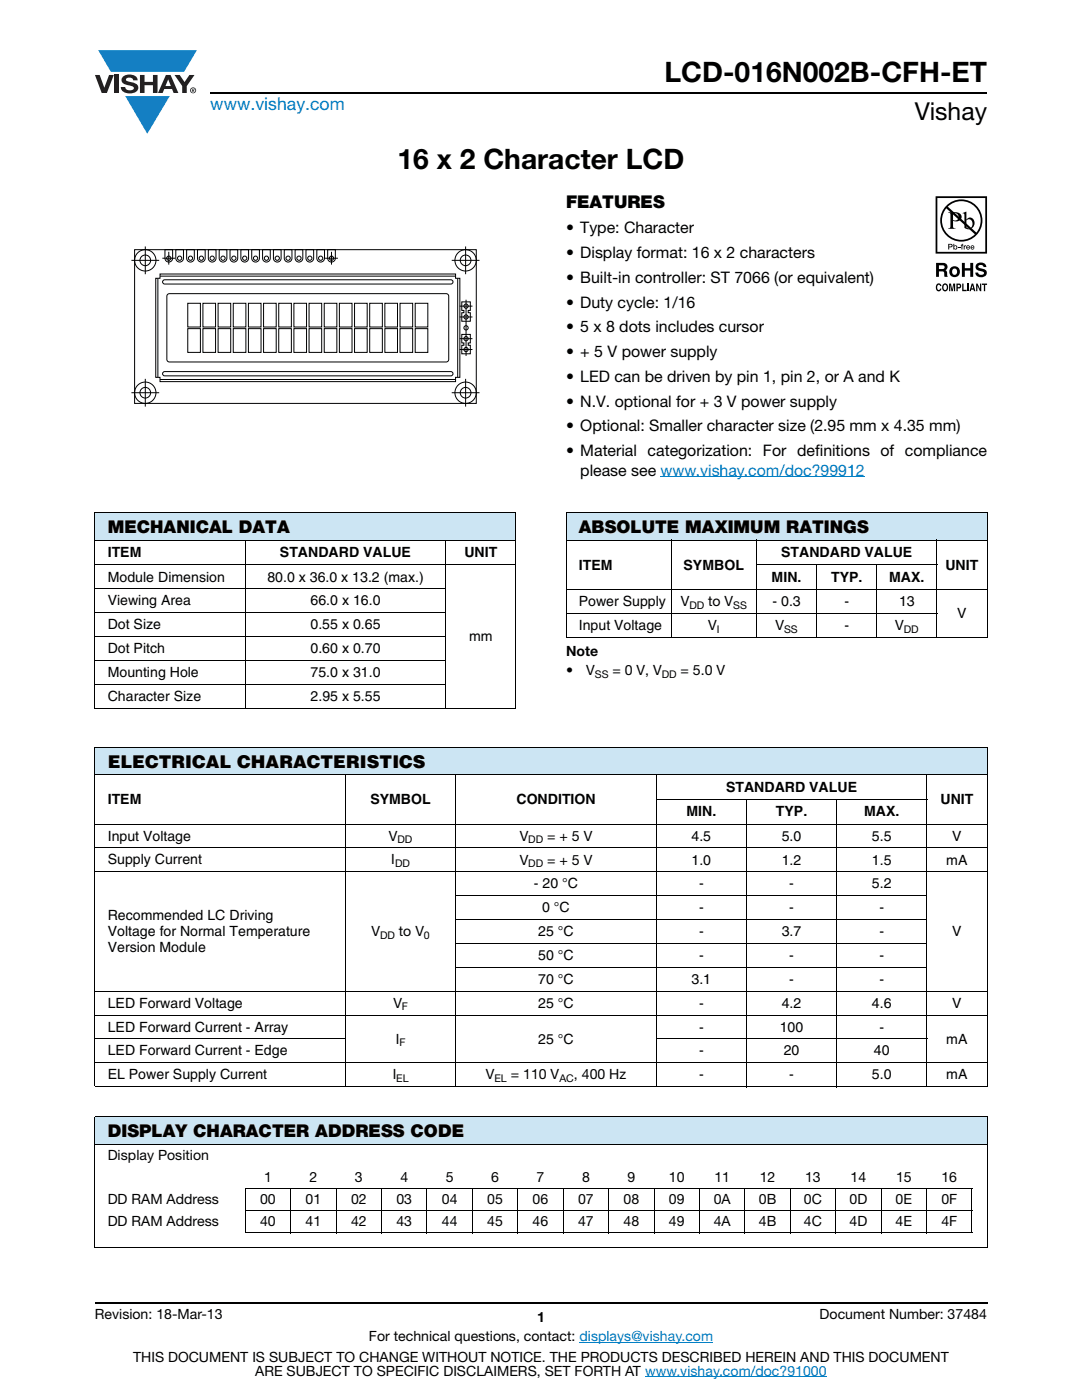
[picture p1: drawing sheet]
<svg xmlns="http://www.w3.org/2000/svg" width="216mm" height="279mm" viewBox="0 0 216 279" stroke-linecap="round" stroke-linejoin="round" font-family="sans-serif">
<g fill="#147fc3">
<path d="M19.6 10h19.7l-2.6 4.3h-1.1h-13.5z"/>
<path d="M25 19.2h8.9l-4.5 7.5z"/>
</g>
<g fill="#231f20">
<path d="M18.9 15h1l.9 2.5 1-2.5h.9l-1.4 3.6h-1z"/>
<path d="M22.9 15h.9v3.6h-.9z"/>
<path d="M24.6 15.3a2.1 2.1 0 0 1 2.8 .3l.1 .4h-.9a.79 .79 0 0 0-.7-.5 .79 .79 0 0 0-.8 .4l.3 .3 1 .2a1.08 1.08 0 0 1 1.2 1 1.08 1.08 0 0 1-1.1 1.2 1.73 1.73 0 0 1-2.4-1.2h.9a.96 .96 0 0 0 .8 .6 .96 .96 0 0 0 .9-.4 1.31 1.31 0 0 0-1.2-.6 1.03 1.03 0 0 1-1.1-.6 1.03 1.03 0 0 1 .2-1.1z"/>
<path d="M27.9 15h.9v1.3h1.7v-1.3h.9v3.6h-.9v-1.6h-1.7v1.6h-.9z"/>
<path d="M34.8 15h1.1l.9 1.4 1-1.4h1l-1.5 2.2v1.4h-.9v-1.4z"/>
<path d="M33.6 15.9l.5 1.3h-1.1zM33.1 15l-1.6 3.6h1l.3-.8h1.5l.3 .8h1l-1.6-3.6z"/>
<path d="M38.1 18a.46 .46 0 0 1 .9 0 .46 .46 0 0 1-.9 0zM37.9 18a.6 .6 0 0 0 1.2 0 .6 .6 0 0 0-1.2 0z"/>
<path d="M38.4 17.8h.2v.2h-.2zM38.3 17.7v.7h.1v-.3l.4 .3-.2-.3 .2-.2-.1-.2z"/>
</g>
<path d="M42 18.6h155M18.9 260h178.1" fill="none" stroke="#000" stroke-width=".36"/>
<path d="M131.8 95.2h40.8M115.6 267.9h26.7M128.7 274.8h36.3" fill="none" stroke="#007ec4" stroke-width=".2"/>
<path d="M26.2 49.2h69.5v32h-69.5z" fill="#fff"/>
<g fill="none" stroke="#000" stroke-width=".2">
<path d="M26.2 52h5.6M26.9 49.8h68.1v30.7h-68.1zM29 49.2v5.5M31.5 55.5v19.8M31.9 55.1h59M31.9 54.7h59v.8h.9v19.8h-.9v.9h-59v-.9h-.8v-19.8h.8zM32.4 51.5h2.6M32.7 55.9l57.3-.1a.43 .43 0 0 1 .4 .5 .43 .43 0 0 1-.4 .4h-57.1a.43 .43 0 0 1-.4-.3 .43 .43 0 0 1 .2-.5zM32.9 49.8h1.5v1.7a.77 .77 0 0 1-.7 .8 .77 .77 0 0 1-.8-.8zM33.4 58.9l.4-.3h55.2l.5 .3v.2v12.6v.3l-.5 .2h-55.2l-.4-.2-.1-.3zM33.7 50.3v2.5M35.1 49.8h1.5v1.7a.77 .77 0 0 1-.8 .8 .77 .77 0 0 1-.7-.8z"/>
<path d="M37.2 49.8h1.6v1.7a.77 .77 0 0 1-.8 .8 .77 .77 0 0 1-.8-.8zM39.4 49.8h1.5v1.7a.77 .77 0 0 1-.7 .8 .77 .77 0 0 1-.8-.8zM41.6 49.8h1.5v1.7a.77 .77 0 0 1-.8 .8 .77 .77 0 0 1-.7-.8zM43.7 49.8h1.6v1.7a.77 .77 0 0 1-.8 .8 .77 .77 0 0 1-.8-.8zM45.9 49.8h1.5v1.7a.77 .77 0 0 1-.7 .8 .77 .77 0 0 1-.8-.8zM48.1 49.8h1.5v1.7a.77 .77 0 0 1-.8 .8 .77 .77 0 0 1-.7-.8zM50.2 49.8h1.6v1.7a.77 .77 0 0 1-.8 .8 .77 .77 0 0 1-.8-.8zM52.4 49.8h1.5v1.7a.77 .77 0 0 1-.7 .8 .77 .77 0 0 1-.8-.8zM54.6 49.8h1.5v1.7a.77 .77 0 0 1-.8 .8 .77 .77 0 0 1-.7-.8zM56.7 49.8h1.6v1.7a.77 .77 0 0 1-.8 .8 .77 .77 0 0 1-.8-.8zM58.9 49.8h1.5v1.7a.77 .77 0 0 1-.7 .8 .77 .77 0 0 1-.8-.8zM61.1 49.8h1.5v1.7a.77 .77 0 0 1-.8 .8 .77 .77 0 0 1-.7-.8z"/>
<path d="M63.2 49.8h1.6v1.7a.77 .77 0 0 1-.8 .8 .77 .77 0 0 1-.8-.8zM64.9 51.5h2.5M65.4 49.8h1.5v1.7a.77 .77 0 0 1-.8 .8 .77 .77 0 0 1-.7-.8zM66.1 50.3v2.5M90.1 52h5.6M91.3 55.5v19.8M92.9 49.2v5.5M93 59.8v11.2M26.2 78.4h5.6M29 75.6v5.5M31.9 75.7h59M32.5 74.4l.4-.2h57.1a.43 .43 0 0 1 .4 .4 .43 .43 0 0 1-.4 .4h-57.1a.43 .43 0 0 1-.4-.6z"/>
<path d="M37.5 65.6h2.5v4.7h-2.5zM37.5 60.5h2.5v4.8h-2.5zM40.5 65.6h2.5v4.7h-2.5zM40.5 60.5h2.5v4.8h-2.5zM43.5 65.6h2.5v4.7h-2.5zM43.5 60.5h2.5v4.8h-2.5zM46.5 65.6h2.6v4.7h-2.6zM46.5 60.5h2.6v4.8h-2.6zM49.6 65.6h2.5v4.7h-2.5zM49.6 60.5h2.5v4.8h-2.5zM52.6 65.6h2.5v4.7h-2.5zM52.6 60.5h2.5v4.8h-2.5z"/>
<path d="M55.6 65.6h2.5v4.7h-2.5zM55.6 60.5h2.5v4.8h-2.5zM58.6 65.6h2.6v4.7h-2.6zM58.6 60.5h2.6v4.8h-2.6zM61.7 65.6h2.5v4.7h-2.5zM61.7 60.5h2.5v4.8h-2.5zM64.7 65.6h2.5v4.7h-2.5zM64.7 60.5h2.5v4.8h-2.5zM67.7 65.6h2.5v4.7h-2.5zM67.7 60.5h2.5v4.8h-2.5zM70.7 65.6h2.6v4.7h-2.6zM70.7 60.5h2.6v4.8h-2.6z"/>
<path d="M73.8 65.6h2.5v4.7h-2.5zM73.8 60.5h2.5v4.8h-2.5zM76.8 65.6h2.5v4.7h-2.5zM76.8 60.5h2.5v4.8h-2.5zM79.8 65.6h2.5v4.7h-2.5zM79.8 60.5h2.5v4.8h-2.5zM82.8 65.6h2.6v4.7h-2.6zM82.8 60.5h2.6v4.8h-2.6zM90.1 78.4h5.6M91.7 61.1h2.6M91.7 69.8h2.6M91.7 67.6h2.6"/>
<path d="M91.7 63.3h2.6M92.1 66.7h1.7v1.7h-.4v.5h.4v1.7h-1.7v-1.7h.5v-.5h-.5zM92.1 60.2h1.7v1.7h-.4v.5h.4v1.7h-1.7v-1.7h.5v-.5h-.5zM92.9 75.6v5.5"/>
<circle cx="29" cy="52" r="1.07"/>
<circle cx="29" cy="52" r="2.13"/>
<circle cx="33.7" cy="51.5" r=".43"/>
<circle cx="35.8" cy="51.5" r=".43"/>
<circle cx="38" cy="51.5" r=".43"/>
<circle cx="40.2" cy="51.5" r=".43"/>
<circle cx="42.3" cy="51.5" r=".43"/>
<circle cx="44.5" cy="51.5" r=".43"/>
<circle cx="46.7" cy="51.5" r=".43"/>
<circle cx="48.8" cy="51.5" r=".43"/>
<circle cx="51" cy="51.5" r=".43"/>
<circle cx="53.2" cy="51.5" r=".43"/>
<circle cx="55.3" cy="51.5" r=".43"/>
<circle cx="57.5" cy="51.5" r=".43"/>
<circle cx="59.7" cy="51.5" r=".43"/>
<circle cx="61.8" cy="51.5" r=".43"/>
<circle cx="64" cy="51.5" r=".43"/>
<circle cx="66.1" cy="51.5" r=".43"/>
<circle cx="92.9" cy="52" r="1.07"/>
<circle cx="92.9" cy="52" r="2.13"/>
<circle cx="29" cy="78.4" r="1.07"/>
<circle cx="29" cy="78.4" r="2.13"/>
<circle cx="92.9" cy="78.4" r="1.07"/>
<circle cx="92.9" cy="78.4" r="2.13"/>
<circle cx="93" cy="65.4" r=".43"/>
<circle cx="93" cy="61.1" r=".43"/>
<circle cx="93" cy="63.3" r=".43"/>
<circle cx="93" cy="67.6" r=".43"/>
<circle cx="93" cy="69.8" r=".43"/>
</g>
<path d="M186.7 39.2h10.3v18.9h-10.3z" fill="#fff"/>
<g fill="#000">
<path d="M186.9 56.8l.4-.2h.3l.2 .5-.6-.2a.66 .66 0 0 0 .1 1l.3-.3h.2a.54 .54 0 0 1-.4 .5 .54 .54 0 0 1-.6-.4zM189.4 56.6h.4l.2 1.2 .2-1.2h.4v1.5h-.3v-1.3l-.2 1.3h-.2l-.3-1.3v1.3h-.2zM191.2 49.3h.4v.1h-.4zM191.9 48.7h.3l-.2 .2 .2 .1v.1h-.2v.7h-.1v-.7h-.2zM192 56.6h.3v1.2h.6v.3h-.9zM192.3 49h.2v.1l.3-.1v.1l-.3 .1v.6h-.2zM191.9 52.5h.6v1h1.1v-1h.6v2.8h-.6v-1.3h-1.1v1.3h-.6zM193 56.6h.3v1.5h-.3zM195 52.6a1.15 1.15 0 0 1 1.8 .7h-.5l-.1-.2a.68 .68 0 0 0-.9-.1v.4l.2 .1a1.29 1.29 0 0 1 1.4 .9 1.17 1.17 0 0 1-1.1 .9 1.17 1.17 0 0 1-1.2-.9h.6v.2a.67 .67 0 0 0 1.1-.1l-.2-.3-.6-.1a.82 .82 0 0 1-.8-.5 .82 .82 0 0 1 .3-1zM194.8 56.6h.3l.5 1.1v-1.1h.2v1.5h-.3l-.5-1.1v1.1h-.2zM195.9 56.6h1.1v.3h-.4v1.2h-.3v-1.2h-.4z"/>
<path d="M187 39.5h9.6v10.8h-9.6zM186.7 39.2v11.4h10.3v-11.4z"/>
<path d="M187.4 52.9v.8h.9a.39 .39 0 0 0 0-.7zM186.8 52.5h1.4a.79 .79 0 0 1 .8 .4 .79 .79 0 0 1-.1 .9l-.3 .1a.98 .98 0 0 1 .4 1.2l.1 .2h-.6l-.2-1.1h-.9v1.1h-.6z"/>
<path d="M188.4 56.9a.64 .64 0 0 0 .2 1l.1-.1a.64 .64 0 0 0-.1-1zM188.2 56.7l.2-.1a.56 .56 0 0 1 .7 .3 .82 .82 0 0 1-.5 1.3l-.2-.1a.89 .89 0 0 1-.2-1.4z"/>
<path d="M189.1 41.3a3.9 3.9 0 0 1 5.3-.2 3.9 3.9 0 0 1 .4 5.3zM188.8 41.6l5.7 5.2a3.9 3.9 0 0 1-5.3 .1 3.9 3.9 0 0 1-.4-5.3zM187.6 44a4.2 4.2 0 0 0 8.4 0 4.2 4.2 0 0 0-8.4 0z"/>
<path d="M189.4 48.8v.4h.4v-.3zM189.2 48.7h.7l.2 .3-.2 .3-.5 .1v.4h-.2z"/>
<path d="M190.2 42.6v1.3a.75 .75 0 0 0 1.1-.6 .75 .75 0 0 0-1.1-.7zM189.2 42.4a2.81 2.81 0 0 1 2.4 .3 .97 .97 0 0 1 0 1.2 .97 .97 0 0 1-1.2 .2h-.2v1.1v.2l.5 .3h-1.5l.3-.2 .1-.3v-2.3v-.3z"/>
<path d="M190.2 53.7a.63 .63 0 0 0-.2 .7 .63 .63 0 0 0 .7 .4 .63 .63 0 0 0 .3-.8 .63 .63 0 0 0-.8-.3zM189.4 54.2a1.1 1.1 0 0 1 2.2 0 1.1 1.1 0 0 1-2.2 0z"/>
<path d="M190.4 49.4a.26 .26 0 0 0 .5 0 .26 .26 0 0 0-.5 0zM190.2 48.7h.2v.4a.38 .38 0 0 1 .5 0 .38 .38 0 0 1 0 .6 .38 .38 0 0 1-.5 0l-.2 .1z"/>
<path d="M191.1 56.9v.4l.4-.1v-.3zM190.8 56.6h.6a.5 .5 0 0 1 .4 .5 .5 .5 0 0 1-.4 .5h-.3v.5h-.3z"/>
<path d="M192.8 44v1.3l.2 .2a.72 .72 0 0 0 .8-.1 .72 .72 0 0 0 .3-.7 .72 .72 0 0 0-.4-.8 .72 .72 0 0 0-.9 .1zM192.1 42.5l.7-.3v1.6a.89 .89 0 0 1 1.1-.3 .89 .89 0 0 1 .6 1 1.23 1.23 0 0 1-.7 1.2 1.23 1.23 0 0 1-1.4-.2v-2.7z"/>
<path d="M193 49.2v.1h.4l-.2-.2zM193 49h.4l.2 .4h-.6v.2l.5-.1a.42 .42 0 0 1-.6 .2 .42 .42 0 0 1 .1-.7z"/>
<path d="M194 56.9l-.1 .6h.3zM193.9 56.6h.3l.4 1.5h-.3v-.3h-.5l-.1 .3h-.3z"/>
<path d="M193.9 49.2l-.1 .1h.5l-.3-.2zM193.8 49h.5l.1 .4h-.6l.1 .2 .5-.1a.42 .42 0 0 1-.6 .2 .42 .42 0 0 1 0-.7z"/>
</g>
<path d="M18.9 102.3h84.1v5.5h-84.1z" fill="#cce5f3"/>
<g fill="none" stroke="#000" stroke-width=".2">
<path d="M18.9 102.3h84.1M18.9 107.8h84.1M18.9 112.8h84.1M18.9 117.5h70.1M18.9 102.4v38.8M48.9 107.7v33.7M88.9 107.7v33.7M103 102.4v38.8M18.9 122.3h70.1M18.9 127h70.1M18.9 131.8h70.1M18.9 136.6h70.1"/>
<path d="M18.9 141.3h84.1"/>
</g>
<path d="M112.9 102.3h84.1v5.5h-84.1z" fill="#cce5f3"/>
<g fill="none" stroke="#000" stroke-width=".2">
<path d="M112.9 102.3h84.1M112.9 107.8h84.1M112.9 117.7h84.1M112.9 102.4v24.7M133.9 107.7v19.6M150.9 112.8h36.1M151 107.7v19.6M163 112.7v14.6M174.9 112.7v14.6M186.9 107.7v19.6M197 102.4v24.7M112.9 122.4h74.1"/>
<path d="M112.9 127.2h84.1"/>
</g>
<g fill="#cce5f3">
<path d="M18.9 149.1h178.1v5.5h-178.1z"/>
<path d="M18.9 222.9h178.1v5.5h-178.1z"/>
</g>
<g fill="none" stroke="#000" stroke-width=".2">
<path d="M18.9 149.1h178.1M18.9 154.6h178.1M18.9 149.2v67.6M68.9 154.5v62.5M91 154.5v62.5M130.9 159.5h54.1M131 154.5v62.5M148.9 159.4v57.6M167 159.4v57.6M185 154.5v62.5M197 149.2v67.6M18.9 164.5h178.1"/>
<path d="M18.9 169.2h178.1M18.9 174h178.1M90.9 178.8h94.1M18.9 197.8h178.1M90.9 183.5h94.1M90.9 188.3h94.1M90.9 193h94.1M18.9 202.6h178.1M18.9 207.3h50.1M18.9 212.1h178.1M18.9 216.9h178.1M130.9 207.3h54.1"/>
<path d="M18.9 222.9h178.1M18.9 228.4h178.1M18.9 222.9v26M48.9 237.2h145.1M48.9 237.3v8.6M58 237.1v9M67.1 237.1v9M76.1 237.1v9M85.2 237.1v9M94.3 237.1v9M103.3 237.1v9M112.4 237.1v9"/>
<path d="M121.5 237.1v9M130.5 237.1v9M139.6 237.1v9M148.6 237.1v9M157.7 237.1v9M166.8 237.1v9M175.8 237.1v9M184.9 237.1v9M194 237.3v8.6M197 222.9v26M18.9 249h178.1M48.9 241.6h145.1"/>
<path d="M48.9 246h145.1"/>
</g>
<g font-size="5.6">
<text x="132.6" y="16.4">LCD-016N002B-CFH-ET</text>
<text x="79.3" y="33.8">16 x 2 Character LCD</text>
</g>
<text font-size="4.9" x="182.5" y="24">Vishay</text>
<text font-size="3.5" fill="#007ec4" x="42" y="21.9">www.vishay.com</text>
<g font-size="3.5">
<text x="112.9" y="41.5">FEATURES</text>
<text x="21.5" y="106.4">MECHANICAL DATA</text>
<text x="115.5" y="106.4">ABSOLUTE MAXIMUM RATINGS</text>
<text x="21.5" y="153.2">ELECTRICAL CHARACTERISTICS</text>
<text x="21.5" y="227">DISPLAY CHARACTER ADDRESS CODE</text>
</g>
<g font-size="3.2">
<text x="112.9" y="46.6">• Type: Character</text>
<text x="112.9" y="51.5">• Display format: 16 x 2 characters</text>
<text x="112.9" y="56.5">• Built-in controller: ST 7066 (or equivalent)</text>
<text x="112.9" y="61.4">• Duty cycle: 1/16</text>
<text x="112.9" y="66.3">• 5 x 8 dots includes cursor</text>
<text x="112.9" y="71.3">• + 5 V power supply</text>
<text x="112.9" y="76.2">• LED can be driven by pin 1, pin 2, or A and K</text>
<text x="112.9" y="81.2">• N.V. optional for + 3 V power supply</text>
<text x="112.9" y="86.1">• Optional: Smaller character size (2.95 mm x 4.35 mm)</text>
<text x="112.9" y="91">• Material categorization: For definitions of compliance</text>
<text x="115.8" y="94.9">please see www.vishay.com/doc?99912</text>
</g>
<g font-size="2.8">
<text x="21.5" y="111.2">ITEM</text>
<text x="55.9" y="111.2">STANDARD VALUE</text>
<text x="92.7" y="111.2">UNIT</text>
<text x="115.5" y="113.7">ITEM</text>
<text x="136.4" y="113.7">SYMBOL</text>
<text x="155.9" y="111.2">STANDARD VALUE</text>
<text x="188.7" y="113.7">UNIT</text>
<text x="21.5" y="116.1">Module Dimension</text>
<text x="53.4" y="116.1">80.0 x 36.0 x 13.2 (max.)</text>
<text x="154" y="116.1">MIN.</text>
<text x="165.8" y="116.1">TYP.</text>
<text x="177.4" y="116.1">MAX.</text>
<text x="21.5" y="120.8">Viewing Area</text>
<text x="21.5" y="125.6">Dot Size</text>
<text x="62" y="120.8">66.0 x 16.0</text>
<text x="62" y="125.6">0.55 x 0.65</text>
<text x="115.5" y="125.8">Input Voltage</text>
<text x="115.5" y="121">Power Supply</text>
<text x="135.8" y="121">V</text>
<text x="141.3" y="125.8">V</text>
<text x="141.3" y="121">to V</text>
<text x="154.1" y="121">- 0.3</text>
<text x="154.7" y="125.8">V</text>
<text x="168.5" y="125.8">-</text>
<text x="168.5" y="121">-</text>
<text x="178.6" y="125.8">V</text>
<text x="179.4" y="121">13</text>
<text x="191" y="123.4">V</text>
<text x="21.5" y="130.3">Dot Pitch</text>
<text x="62" y="130.3">0.60 x 0.70</text>
<text x="93.6" y="128">mm</text>
<text x="112.9" y="130.9">Note</text>
<text x="21.5" y="135.1">Mounting Hole</text>
<text x="62" y="135.1">75.0 x 31.0</text>
<text x="112.9" y="134.7">•</text>
<text x="116.9" y="134.7">V</text>
<text x="122.2" y="134.7">= 0 V, V</text>
<text x="135.8" y="134.7">= 5.0 V</text>
<text x="21.5" y="139.9">Character Size</text>
<text x="62" y="139.9">2.95 x 5.55</text>
<text x="21.5" y="160.4">ITEM</text>
<text x="73.9" y="160.4">SYMBOL</text>
<text x="103" y="160.4">CONDITION</text>
<text x="144.9" y="158">STANDARD VALUE</text>
<text x="187.7" y="160.4">UNIT</text>
<text x="21.5" y="167.8">Input Voltage</text>
<text x="77.6" y="167.8">V</text>
<text x="103.7" y="167.8">V</text>
<text x="109.2" y="167.8">= + 5 V</text>
<text x="137" y="162.9">MIN.</text>
<text x="138" y="167.8">4.5</text>
<text x="154.8" y="162.9">TYP.</text>
<text x="156" y="167.8">5.0</text>
<text x="172.4" y="162.9">MAX.</text>
<text x="174" y="167.8">5.5</text>
<text x="190" y="167.8">V</text>
<text x="21.5" y="172.5">Supply Current</text>
<text x="78.1" y="172.5">I</text>
<text x="103.7" y="172.5">V</text>
<text x="109.2" y="172.5">= + 5 V</text>
<text x="138" y="172.5">1.0</text>
<text x="156" y="172.5">1.2</text>
<text x="174" y="172.5">1.5</text>
<text x="188.8" y="172.5">mA</text>
<text x="106.6" y="177.3">- 20 °C</text>
<text x="139.5" y="177.3">-</text>
<text x="157.5" y="177.3">-</text>
<text x="174" y="177.3">5.2</text>
<text x="21.5" y="183.6">Recommended LC Driving</text>
<text x="108.2" y="182.1">0 °C</text>
<text x="139.5" y="182.1">-</text>
<text x="157.5" y="182.1">-</text>
<text x="175.5" y="182.1">-</text>
<text x="21.5" y="186.8">Voltage for Normal Temperature</text>
<text x="21.5" y="190">Version Module</text>
<text x="74.1" y="186.8">V</text>
<text x="79.6" y="186.8">to V</text>
<text x="107.4" y="186.8">25 °C</text>
<text x="107.4" y="191.6">50 °C</text>
<text x="139.5" y="191.6">-</text>
<text x="139.5" y="186.8">-</text>
<text x="156" y="186.8">3.7</text>
<text x="157.5" y="191.6">-</text>
<text x="175.5" y="191.6">-</text>
<text x="175.5" y="186.8">-</text>
<text x="190" y="186.8">V</text>
<text x="107.4" y="196.3">70 °C</text>
<text x="138" y="196.3">3.1</text>
<text x="157.5" y="196.3">-</text>
<text x="175.5" y="196.3">-</text>
<text x="21.5" y="201.1">LED Forward Voltage</text>
<text x="78.5" y="201.1">V</text>
<text x="107.4" y="201.1">25 °C</text>
<text x="139.5" y="201.1">-</text>
<text x="156" y="201.1">4.2</text>
<text x="174" y="201.1">4.6</text>
<text x="190" y="201.1">V</text>
<text x="21.5" y="205.9">LED Forward Current - Array</text>
<text x="79" y="208.3">I</text>
<text x="107.4" y="208.3">25 °C</text>
<text x="139.5" y="205.9">-</text>
<text x="155.6" y="205.9">100</text>
<text x="175.5" y="205.9">-</text>
<text x="188.8" y="208.3">mA</text>
<text x="21.5" y="210.6">LED Forward Current - Edge</text>
<text x="21.5" y="215.4">EL Power Supply Current</text>
<text x="78.4" y="215.4">I</text>
<text x="96.9" y="215.4">V</text>
<text x="101.9" y="215.4">= 110 V</text>
<text x="114.5" y="215.4">, 400 Hz</text>
<text x="139.5" y="210.6">-</text>
<text x="139.5" y="215.4">-</text>
<text x="156.4" y="210.6">20</text>
<text x="157.5" y="215.4">-</text>
<text x="174" y="215.4">5.0</text>
<text x="174.4" y="210.6">40</text>
<text x="188.8" y="215.4">mA</text>
<text x="21.5" y="231.5">Display Position</text>
<text x="52.7" y="235.9">1</text>
<text x="61.8" y="235.9">2</text>
<text x="70.8" y="235.9">3</text>
<text x="79.9" y="235.9">4</text>
<text x="88.9" y="235.9">5</text>
<text x="98" y="235.9">6</text>
<text x="107.1" y="235.9">7</text>
<text x="116.1" y="235.9">8</text>
<text x="125.2" y="235.9">9</text>
<text x="133.5" y="235.9">10</text>
<text x="142.5" y="235.9">11</text>
<text x="151.6" y="235.9">12</text>
<text x="160.7" y="235.9">13</text>
<text x="169.7" y="235.9">14</text>
<text x="178.8" y="235.9">15</text>
<text x="187.9" y="235.9">16</text>
<text x="21.5" y="240.3">DD RAM Address</text>
<text x="21.5" y="244.7">DD RAM Address</text>
<text x="51.9" y="240.3">00</text>
<text x="51.9" y="244.7">40</text>
<text x="61" y="240.3">01</text>
<text x="61" y="244.7">41</text>
<text x="70" y="240.3">02</text>
<text x="70" y="244.7">42</text>
<text x="79.1" y="240.3">03</text>
<text x="79.1" y="244.7">43</text>
<text x="88.2" y="240.3">04</text>
<text x="88.2" y="244.7">44</text>
<text x="97.2" y="240.3">05</text>
<text x="97.2" y="244.7">45</text>
<text x="106.3" y="240.3">06</text>
<text x="106.3" y="244.7">46</text>
<text x="115.4" y="240.3">07</text>
<text x="115.4" y="244.7">47</text>
<text x="124.4" y="240.3">08</text>
<text x="124.4" y="244.7">48</text>
<text x="133.5" y="240.3">09</text>
<text x="133.5" y="244.7">49</text>
<text x="142.4" y="240.3">0A</text>
<text x="142.4" y="244.7">4A</text>
<text x="151.4" y="240.3">0B</text>
<text x="151.4" y="244.7">4B</text>
<text x="160.4" y="240.3">0C</text>
<text x="160.4" y="244.7">4C</text>
<text x="169.5" y="240.3">0D</text>
<text x="169.5" y="244.7">4D</text>
<text x="178.7" y="240.3">0E</text>
<text x="178.7" y="244.7">4E</text>
<text x="187.8" y="240.3">0F</text>
<text x="187.8" y="244.7">4F</text>
<text x="18.9" y="263.3">Revision: 18-Mar-13</text>
<text x="107.2" y="263.8">1</text>
<text x="163.6" y="263.3">Document Number: 37484</text>
<text x="73.6" y="267.7">For technical questions, contact: displays@vishay.com</text>
<text x="26.5" y="271.7">THIS DOCUMENT IS SUBJECT TO CHANGE WITHOUT NOTICE. THE PRODUCTS DESCRIBED HEREIN AND THIS DOCUMENT</text>
<text x="50.9" y="274.6">ARE SUBJECT TO SPECIFIC DISCLAIMERS, SET FORTH AT www.vishay.com/doc?91000</text>
</g>
<g font-size="2.1">
<text x="137.6" y="121.5">DD</text>
<text x="146.3" y="121.5">SS</text>
<text x="143" y="126.3">I</text>
<text x="156.4" y="126.3">SS</text>
<text x="180.3" y="126.3">DD</text>
<text x="118.7" y="135.3">SS</text>
<text x="132" y="135.3">DD</text>
<text x="78.8" y="173">DD</text>
<text x="79.3" y="168.3">DD</text>
<text x="105.4" y="168.3">DD</text>
<text x="105.4" y="173">DD</text>
<text x="75.8" y="187.3">DD</text>
<text x="84.6" y="187.3">0</text>
<text x="80.2" y="201.6">F</text>
<text x="79.7" y="208.8">F</text>
<text x="79.1" y="215.9">EL</text>
<text x="98.7" y="215.9">EL</text>
<text x="111.6" y="215.9">AC</text>
</g>
</svg>
